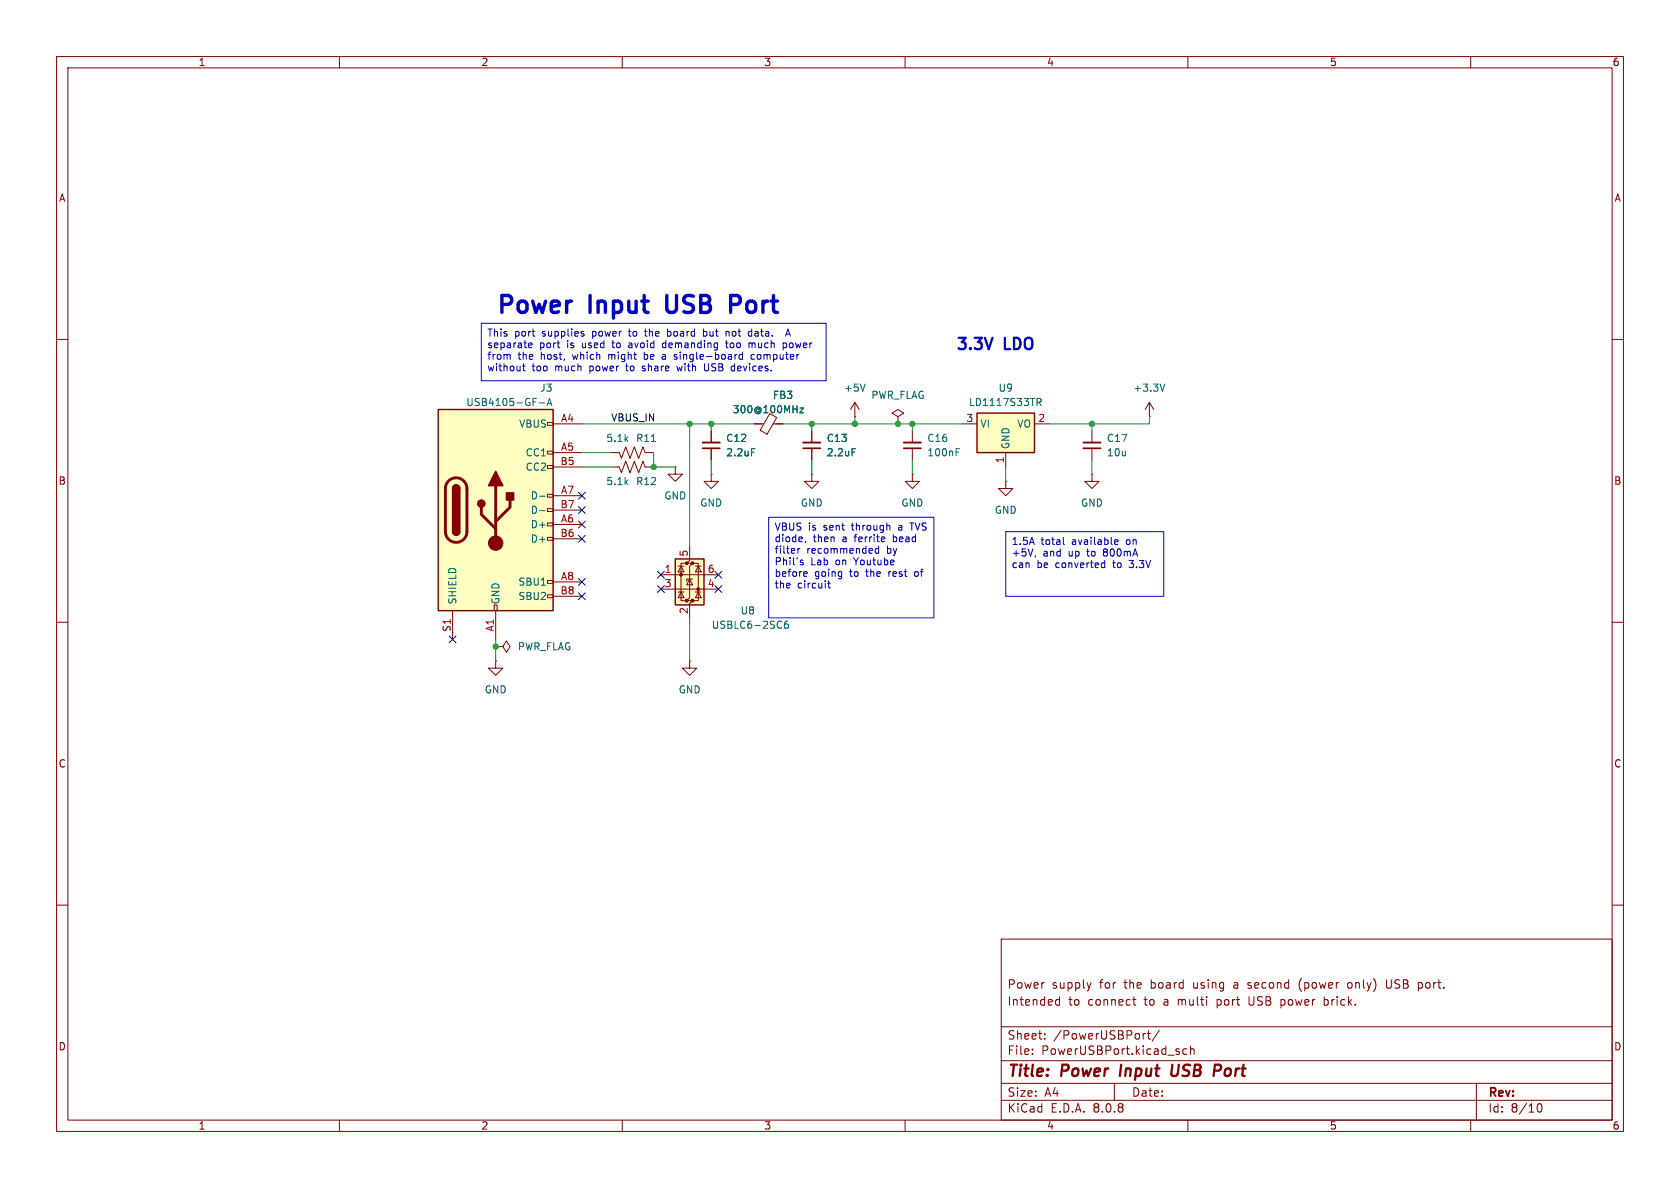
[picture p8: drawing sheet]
<svg xmlns="http://www.w3.org/2000/svg" width="297mm" height="210mm" viewBox="0 0 297 210" stroke-linecap="round" stroke-linejoin="round" font-family="sans-serif">
<g fill="none" stroke="#840000" stroke-width=".18">
<path d="M10 10h277v190h-277zM12 12h273v186h-273zM60 10v2M110 10v2M160 10v2M210 10v2M260 10v2M10 60h2M143.5 76.2v2M143.5 79.2v2.1M158.7 73.7l1.1-.7-1.1-.6-1 .6 1 .7v1.2M158.7 74.9h.1"/>
<path d="M285 60h2M107.9 80h1.6l.4 1 .7-2 .8 2 .7-2 .8 2 .8-2 .3 1h1.6M107.9 82.6h1.6l.4 1 .7-2.1 .8 2.1 .7-2.1 .8 2.1 .8-2.1 .3 1.1h1.6M10 110h2M285 110h2M10 160h2M177 166h108v32h-108zM186.7 177.6h.6M186.7 176.8h.6M187.3 176.2v1.5M192.9 173.7l-.4 1M200.2 176.7h.6"/>
<path d="M200.5 176.2v1.3l.3 .2M220.6 174.6l.1 .1M220.7 173.8v.3M220.8 176.2v1.2l.2 .2M226.5 177.6l.4 .1M226.5 176.7v1.5M226.9 176.7l-.4 .1M229.9 173.3l-.2 .7 .2 1M234.1 177.6l.4 .1M234.1 176.2v1.5M234.5 176.7l-.4 .1M238.7 173.7l-.3 .1-.2 .2 .1 .6 .4 .1"/>
<path d="M245.1 173.2v1.2l.3 .3h.3M250.9 173.7h.3l.3 .3M251.5 174.4l-.3 .3h-.3M285 160h2M60 198v2M110 198v2M160 198v2M177 194.5h108M177 191.5h108M177 187.5h108M177 181.5h108M182.5 186.3v.1"/>
<path d="M182.5 185.5v.1M184.7 183.6v.1M184.7 182.8v.1M197 191.5v3M202.5 182.7l-.3 .1M202.8 182.7h.6M203 182.2v1.3l.4 .2M205 182.1l-1.3 2M209.8 185.5l-.4-.1-.3 .3v.4l.1 .2h.6M210 198v2M210.5 185.5l.2-.1 .3 .1 .1 .9M210.5 184.9v1.5"/>
<path d="M260 198v2M261 191.5v6.5M271.7 195.7l.2-.5 .2-.1a.81 .81 0 0 1 .6 .6 .81 .81 0 0 1-.3 .8h-.4l-.3-.5"/>
</g>
<path d="M198.2 188.2l-.2 2M207.3 188.2l-.2 1.6 .1 .3a.66 .66 0 0 0 .9-.1M215.6 188.2l.1 .1a.54 .54 0 0 1-.1 .9" fill="none" stroke="#840000" stroke-width=".4"/>
<path d="M142 78.2h3" fill="none" stroke="#840000" stroke-width=".33"/>
<path d="M142 79.2h3" fill="none" stroke="#840000" stroke-width=".3"/>
<path d="M115.2 78h.7M150.6 79.3h.6" fill="none" stroke="#006464" stroke-width=".18"/>
<path d="M172.7 73h10.2v7h-10.2z" fill="#ffffc2"/>
<path d="M172.7 73h10.2v7h-10.2z" fill="none" stroke="#840000" stroke-width=".25"/>
<g fill="none" stroke="#840000" stroke-width=".18">
<path d="M133.3 74.9h1.7M136.1 73.1l1.2 .7-1.7 3-1.2-.8zM136.7 74.9h1.7M161.3 76.2v2M161.3 79.2v2.1M170.2 74.9h2.5M182.9 74.9h2.5M203.2 73.7h.1M203.2 71.1l-.8 1.3M203.2 71.1v2.6M203.2 71.1l.8 1.3M143.5 83.8v1.3h1.3l-1.3 1.3-1.3-1.3h1.3"/>
<path d="M143.5 83.8h.1M161.3 83.8v1.3h1.3l-1.3 1.3-1.3-1.3h1.3M161.3 83.8h.1M177.8 80v2.6M87.6 116.8v1.3h-1.2l1.2 1.3 1.3-1.3h-1.3M87.6 116.8h.1M87.6 114.3h1.3l.6-1 .7 1-.7 1-.6-1M87.6 114.3h.1M121.9 116.8v1.3h-1.3l1.3 1.3 1.3-1.3h-1.3M121.9 116.8h.1"/>
</g>
<path d="M141.4 72.1h.7l-.7 .9h.7M169 79.9h.4M169 79.3h.6M183.3 70.4h.5l.3 .3-.2 .3-.6 .1M183.6 71.1l.5 .6M205.9 67.9l-.4 1.3" fill="none" stroke="#006464" stroke-width=".18"/>
<path d="M159.8 78.2h3" fill="none" stroke="#840000" stroke-width=".33"/>
<path d="M159.8 79.2h3" fill="none" stroke="#840000" stroke-width=".3"/>
<path d="M119.4 98.8h5.1v8.1h-5.1z" fill="#ffffc2"/>
<g fill="#840000" stroke="#840000" stroke-width=".18">
<circle cx="120.4" cy="101.6" r=".25"/>
<circle cx="121.4" cy="106.2" r=".25"/>
<circle cx="121.4" cy="99.6" r=".25"/>
<circle cx="122.4" cy="106.2" r=".25"/>
<circle cx="122.4" cy="99.6" r=".25"/>
<circle cx="123.4" cy="104.1" r=".25"/>
</g>
<g fill="none" stroke="#840000" stroke-width=".18">
<path d="M125.7 76.2v2M125.7 79.2v2.1M119.4 82.6v1.2h-1.3l1.3 1.3 1.2-1.3h-1.2M119.4 82.6h.1M121.4 99.6h-1v6.6h1M121.9 96.5v2.6l-.5 .5h1l-.5 .5v5.6l-.5 .5h1l-.5 .5v2.5M122.4 99.6h1v6.6h-1M125.7 83.8v1.3h1.3l-1.3 1.3-1.2-1.3h1.2M125.7 83.8h.1M177.8 85.1v1.3h1.3l-1.3 1.2-1.3-1.2h1.3M177.8 85.1h.1M116.8 104.1h10.2"/>
<path d="M116.8 101.6h10.2M119.9 104.6h1M119.9 100.1h1M120.4 100.1l.5 1h-1zM120.4 104.6l.5 1.1h-1zM121.9 102.4l.5 1h-1zM122.4 102.4h-1v.3M122.9 104.6h1.1M122.9 100.1h1.1M123.4 104.6l.6 1.1h-1.1zM123.4 100.1l.6 1h-1.1z"/>
</g>
<path d="M119.4 98.8h5.1v8.1h-5.1z" fill="none" stroke="#840000" stroke-width=".25"/>
<path d="M132.9 79.3h.6M139.3 109.8l-.4 .1a.86 .86 0 0 0 0 1.2l.4-.2 .1-.4-.3-.2h-.2l-.2 .2" fill="none" stroke="#006464" stroke-width=".18"/>
<path d="M124.2 78.2h3.1" fill="none" stroke="#840000" stroke-width=".33"/>
<path d="M124.2 79.2h3.1" fill="none" stroke="#840000" stroke-width=".3"/>
<path d="M77.5 72.4h20.3v35.6h-20.3z" fill="#ffffc2"/>
<g fill="none" stroke="#840000" stroke-width=".18">
<path d="M96.8 79.8h1v.5h-1zM96.8 74.7h1v.5h-1zM97.8 74.9h5.1M125.7 76.2v2M125.7 79.2v2.1M133.3 74.9h1.3M137.2 74.9h1.2M143.5 76.2v2M143.5 79.2v2.1M151.1 73.7h.1M151.1 71.1l-.7 1.3M151.1 71.1v2.6"/>
<path d="M151.1 71.1l.8 1.3M193 76.2v2M193 79.2v2.1M96.8 95h1v.5h-1zM96.8 92.5h1v.5h-1zM96.8 89.9h1v.5h-1zM96.8 87.4h1v.5h-1zM96.8 82.3h1v.5h-1zM97.8 80h5.1M97.8 92.7h5.1M97.8 87.6h5.1M97.8 82.6h5.1"/>
<path d="M97.8 95.3h5.1M97.8 90.2h5.1M193 83.8v1.3h1.3l-1.3 1.3-1.2-1.3h1.2M193 83.8h.1M80 108v5M87.4 106.9h.5v1.1h-.5zM87.6 108v5M96.8 105.2h1v.5h-1zM96.8 102.6h1v.5h-1zM97.8 102.9h5.1M97.8 105.4h5.1"/>
</g>
<path d="M77.5 72.4h20.3v35.6h-20.3zM80 94a.64 .64 0 0 0 .6 .6 .64 .64 0 0 0 .7-.6M80 86.4a.64 .64 0 0 1 .6-.7 .64 .64 0 0 1 .7 .7" fill="none" stroke="#840000" stroke-width=".25"/>
<path d="M79.3 85a1.9 1.9 0 0 1 2.1-.4 1.9 1.9 0 0 1 1.1 1.8v7.6a1.91 1.91 0 0 1-1.9 1.9 1.91 1.91 0 0 1-1.9-1.9v-7.8l.2-.6zM85.1 89.7v1.2l2.5 2.6M87.6 85.9v10.1M90.2 88.4v1.3l-2.6 2.5" fill="none" stroke="#840000" stroke-width=".51"/>
<g fill="#840000" stroke="#840000" stroke-width=".25">
<path d="M80 94h1.3a.64 .64 0 0 1-.7 .6 .64 .64 0 0 1-.6-.6z"/>
<path d="M80 86.4h1.3v7.6h-1.3z"/>
<path d="M80.2 85.9a.64 .64 0 0 1 .7-.1 .64 .64 0 0 1 .4 .6h-1.3z"/>
<path d="M87.6 83.3l1.3 2.6h-2.5z"/>
<path d="M89.5 87.1h1.3v1.3h-1.3z"/>
<circle cx="85.1" cy="89" r=".63"/>
</g>
<circle cx="87.6" cy="96" r="1.27" fill="#840000" stroke="#840000" stroke-width=".18"/>
<path d="M95.3 71.2h1M96.7 71.7l.4-1.3 .5 1.3M96.8 71.3h.6M132.9 79.3h.6M141.4 72.1h.7l-.7 .9h.7M150.6 79.3h.6M152.9 67.9l-.4 1.3M95.4 87.7h1M95.4 90.3h1" fill="none" stroke="#006464" stroke-width=".18"/>
<path d="M191.5 78.2h3.1" fill="none" stroke="#840000" stroke-width=".33"/>
<path d="M191.5 79.2h3.1" fill="none" stroke="#840000" stroke-width=".3"/>
<path d="M117.9 52.2v2.5l.1 .2M129.2 52.2h1.1l.3 .2M130.6 53.7l-.3 .1h-1.1" fill="none" stroke="#0000c2" stroke-width=".6"/>
<g fill="none" stroke="#0000c2" stroke-width=".18">
<path d="M85.1 57.2h60.9v10.1h-60.9zM102.9 59l.3 .1 .1 .1-.2 .2h-.3M102.9 58.6h.3M113.9 58.6h.5M114.1 58.2v1.2M118 59.4h.4M118 58.2v1.2M118.4 58.6h-.4M124.4 58.6h.3l.2 .1M124.4 58.2v1.2M124.9 59.3l-.2 .1h-.3M128.4 58.6h.4l.1 .8"/>
<path d="M132.5 58.6h.4M132.9 59.4h-.4M132.9 58.2v1.2M138.9 59.4l.4-1.2 .4 1.2M139 59.1h.6M90.2 62.8v.7M92.4 64.7h.5M92.6 64.3v1.1l.3 .2M93.5 61.3l.1 .2 .4-.1M94.1 60.8v.1l-.6 .1M111.3 60.6l-.1 .1M111.3 61l-.2 .2 .2 .3"/>
<path d="M113.5 65.5l.2 .1M113.7 64.7l-.2 .2 .2 .2M113.9 62.2v1.3M113.9 63.5h.1M114 62.7h-.1M117.5 62.7h-.4M117.5 63h-.3l-.2 .2 .1 .3h.4M117.6 60.6l-.4 .1-.1 .2 .1 .4 .4 .2M119.3 63.1l.4 .2M119.6 64.7l.3 .9 .2-.6M119.7 63.3l-.2 .2h-.2M124.5 64.3v1l.3 .3 .3-.1"/>
<path d="M128.2 60.6h.5M128.4 60.2v1.1l.3 .2M129.9 64.3v1.3M129.9 65.5l-.2 .1M131.3 62.7h-.4l-.2 .2 .1 .6h.5M131.3 62.2v1.3M132.4 60.7l.4-.1 .2 .2M133 60.8v.7M133.1 60.6l-.1 .2M133.4 62.7h-.4l-.2 .2 .1 .6h.5M138.5 60.7l.3-.1 .3 .3-.2 .5h-.4M135.9 91.4h29.2v17.8h-29.2z"/>
<path d="M141.1 97v.8M141.2 97l-.1 .2M141.5 99.4l.5 .1v.2l-.2 .1h-.3M141.5 99.1h.5M142.4 95.7l-.1 .2M155.3 96.5v1.3M155.3 97h-.3l-.3 .2 .1 .5h.5M160.8 92.4h.8M177.8 94h27.9v11.4h-27.9zM183.1 98.2l-.1 .3M188 95v1.1l.2 .2M194.9 99.5l.4 .1"/>
<path d="M195.3 99.1v1.2M197.1 96.2h.5M197.1 95.5l.4-.1 .2 .3-.6 .1M142.3 101l.3 .1 .1 .2-.6 .2M142.6 101.8l-.3 .1M146.5 102.7v1.1l.3 .1M161.8 101.1l-.1 .2 .1 .5M195.3 100.3h-.4"/>
</g>
<g fill="none" stroke="#009600" stroke-width=".18">
<path d="M102.9 74.9h30.4M121.9 74.9v21.6M125.7 74.9v1.3M138.4 74.9h31.8M143.5 74.9v1.3M151.1 73.7v1.2M161.3 74.9v1.3M193 74.9v1.3M203.2 73.7v1.2h-17.8M102.9 82.6h5M102.9 80h5M115.6 80v2.6h3.8"/>
<path d="M125.7 81.3v2.5M143.5 81.3v2.5M161.3 81.3v2.5M177.8 82.6v2.5M193 81.3v2.5M87.6 113v3.8M121.9 109.2v7.6"/>
</g>
<g fill="none" stroke="#000084" stroke-width=".18">
<path d="M102.3 94.6l1.2 1.3M102.3 92.1l1.2 1.2M102.3 87l1.2 1.2M102.3 89.6l1.2 1.2M103.5 94.6l-1.2 1.3M103.5 92.1l-1.2 1.2M103.5 87l-1.2 1.2M103.5 89.6l-1.2 1.2M79.4 112.4l1.2 1.2M80.6 112.4l-1.2 1.2M102.3 102.3l1.2 1.2M102.3 104.8l1.2 1.2"/>
<path d="M103.5 102.3l-1.2 1.2M103.5 104.8l-1.2 1.2M116.2 103.5l1.2 1.2M116.2 101l1.2 1.2M117.4 103.5l-1.2 1.2M117.4 101l-1.2 1.2M126.4 103.5l1.2 1.2M126.4 101l1.2 1.2M127.6 103.5l-1.2 1.2M127.6 101l-1.2 1.2"/>
</g>
<g fill="#009600" stroke="#009600" stroke-width=".18">
<circle cx="121.9" cy="74.9" r=".46"/>
<circle cx="125.7" cy="74.9" r=".46"/>
<circle cx="87.6" cy="114.3" r=".46"/>
<circle cx="115.6" cy="82.6" r=".46"/>
<circle cx="143.5" cy="74.9" r=".46"/>
<circle cx="151.1" cy="74.9" r=".46"/>
<circle cx="161.3" cy="74.9" r=".46"/>
<circle cx="193" cy="74.9" r=".46"/>
<circle cx="158.7" cy="74.9" r=".46"/>
</g>
<g font-size="4.2" fill="#0000c2">
<text x="87.6" y="55.6">Power</text>
<text x="104.4" y="55.6">Input</text>
<text x="119.2" y="55.6">USB</text>
<text x="131.7" y="55.6">Port</text>
</g>
<g font-size="2.8" fill="#0000c2">
<text x="168.9" y="62">3.3V</text>
<text x="177.7" y="62">LDO</text>
</g>
<g font-size="2.8" fill="#840000">
<text x="178" y="190.9">Title:</text>
<text x="187.7" y="190.9">Power</text>
<text x="198.8" y="190.9">Input</text>
<text x="208.7" y="190.9">USB</text>
<text x="217" y="190.9">Port</text>
</g>
<g font-size="2.1" fill="#840000">
<text x="178" y="178">Intended</text>
<text x="178" y="175">Power</text>
<text x="185.9" y="175">supply</text>
<text x="188.9" y="178">to</text>
<text x="192.4" y="178">connect</text>
<text x="194.5" y="175">for</text>
<text x="198.9" y="175">the</text>
<text x="202.5" y="178">to</text>
<text x="203.7" y="175">board</text>
<text x="206" y="178">a</text>
<text x="208.6" y="178">multi</text>
<text x="211.4" y="175">using</text>
<text x="215.7" y="178">port</text>
<text x="218.7" y="175">a</text>
<text x="221.3" y="175">second</text>
<text x="221.5" y="178">USB</text>
<text x="227.3" y="178">power</text>
<text x="230.5" y="175">(power</text>
<text x="235.1" y="178">brick.</text>
<text x="239.3" y="175">only)</text>
<text x="246.2" y="175">USB</text>
<text x="252" y="175">port.</text>
<text x="178" y="184">Sheet:</text>
<text x="186.2" y="184">/PowerUSBPort/</text>
<text x="178" y="186.7">File:</text>
<text x="184.1" y="186.7">PowerUSBPort.kicad_sch</text>
<text x="178" y="196.9">KiCad</text>
<text x="178" y="194.1">Size:</text>
<text x="184.7" y="194.1">A4</text>
<text x="185.7" y="196.9">E.D.A.</text>
<text x="193.3" y="196.9">8.0.8</text>
<text x="200" y="194.1">Date:</text>
<text x="263" y="194.3">Rev:</text>
<text x="263" y="196.9">Id:</text>
<text x="267.1" y="196.9">8/10</text>
</g>
<g font-size="1.8" fill="#840000">
<text x="35" y="11.9">1</text>
<text x="85" y="11.9">2</text>
<text x="135" y="11.9">3</text>
<text x="185" y="11.9">4</text>
<text x="235" y="11.9">5</text>
<text x="285" y="11.9">6</text>
<text x="10.3" y="35.9">A</text>
<text x="285.3" y="35.9">A</text>
<text x="10.3" y="85.9">B</text>
<text x="285.3" y="85.9">B</text>
<text x="10.3" y="135.9">C</text>
<text x="285.3" y="135.9">C</text>
<text x="10.3" y="185.9">D</text>
<text x="285.3" y="185.9">D</text>
<text x="35" y="199.9">1</text>
<text x="85" y="199.9">2</text>
<text x="135" y="199.9">3</text>
<text x="185" y="199.9">4</text>
<text x="235" y="199.9">5</text>
<text x="285" y="199.9">6</text>
</g>
<g font-size="1.8" fill="#0000c2">
<text x="86" y="59.8">This</text>
<text x="91" y="59.8">port</text>
<text x="95.9" y="59.8">supplies</text>
<text x="105" y="59.8">power</text>
<text x="111.7" y="59.8">to</text>
<text x="114.7" y="59.8">the</text>
<text x="118.8" y="59.8">board</text>
<text x="125.4" y="59.8">but</text>
<text x="129.6" y="59.8">not</text>
<text x="133.8" y="59.8">data.</text>
<text x="86" y="61.9">separate</text>
<text x="86" y="63.9">from</text>
<text x="86" y="66">without</text>
<text x="91.6" y="63.9">the</text>
<text x="94" y="66">too</text>
<text x="95.4" y="61.9">port</text>
<text x="95.7" y="63.9">host,</text>
<text x="98.2" y="66">much</text>
<text x="100.4" y="61.9">is</text>
<text x="101.5" y="63.9">which</text>
<text x="103.2" y="61.9">used</text>
<text x="104.5" y="66">power</text>
<text x="108" y="63.9">might</text>
<text x="108.7" y="61.9">to</text>
<text x="111.2" y="66">to</text>
<text x="111.8" y="61.9">avoid</text>
<text x="114.2" y="66">share</text>
<text x="114.5" y="63.9">be</text>
<text x="117.9" y="63.9">a</text>
<text x="118" y="61.9">demanding</text>
<text x="120.2" y="63.9">single-board</text>
<text x="120.6" y="66">with</text>
<text x="125.6" y="66">USB</text>
<text x="129.4" y="61.9">too</text>
<text x="130.5" y="66">devices.</text>
<text x="133.6" y="61.9">much</text>
<text x="134.1" y="63.9">computer</text>
<text x="139.9" y="61.9">power</text>
<text x="136.8" y="94.1">VBUS</text>
<text x="142.9" y="94.1">is</text>
<text x="145.7" y="94.1">sent</text>
<text x="150.9" y="94.1">through</text>
<text x="159.3" y="94.1">a</text>
<text x="161.6" y="94.1">TVS</text>
<text x="136.8" y="96.2">diode,</text>
<text x="136.8" y="98.2">filter</text>
<text x="136.8" y="100.3">Phil's</text>
<text x="142.6" y="98.2">recommended</text>
<text x="143.3" y="100.3">Lab</text>
<text x="143.8" y="96.2">then</text>
<text x="147.8" y="100.3">on</text>
<text x="149" y="96.2">a</text>
<text x="151.3" y="100.3">Youtube</text>
<text x="151.4" y="96.2">ferrite</text>
<text x="156.9" y="98.2">by</text>
<text x="158.3" y="96.2">bead</text>
<text x="178.8" y="96.7">1.5A</text>
<text x="178.8" y="98.7">+5V,</text>
<text x="178.8" y="100.7">can</text>
<text x="183.3" y="100.7">be</text>
<text x="184" y="96.7">total</text>
<text x="184.4" y="98.7">and</text>
<text x="186.7" y="100.7">converted</text>
<text x="189" y="98.7">up</text>
<text x="189.6" y="96.7">available</text>
<text x="192.5" y="98.7">to</text>
<text x="195.5" y="98.7">800mA</text>
<text x="197.1" y="100.7">to</text>
<text x="199.4" y="96.7">on</text>
<text x="200.1" y="100.7">3.3V</text>
<text x="136.8" y="102.3">before</text>
<text x="136.8" y="104.3">the</text>
<text x="141" y="104.3">circuit</text>
<text x="144" y="102.3">going</text>
<text x="150.4" y="102.3">to</text>
<text x="153.4" y="102.3">the</text>
<text x="157.6" y="102.3">rest</text>
<text x="162.4" y="102.3">of</text>
</g>
<g font-size="1.8" fill="#006464">
<text x="82.3" y="72">USB4105-GF-A</text>
<text x="95.4" y="69.4">J3</text>
<text x="136.5" y="70.7">FB3</text>
<text x="149.1" y="69.4">+5V</text>
<text x="153.9" y="70.7">PWR_FLAG</text>
<text x="171.2" y="72">LD1117S33TR</text>
<text x="176.4" y="69.4">U9</text>
<text x="200.3" y="69.4">+3.3V</text>
<text x="91.7" y="75.8">VBUS</text>
<text x="129.4" y="73.3">300@100MHz</text>
<text x="173.2" y="75.8">VI</text>
<text x="179.7" y="75.8">VO</text>
<text x="92.8" y="80.9">CC1</text>
<text x="92.8" y="83.4">CC2</text>
<text x="107.1" y="78.3">5.1k</text>
<text x="112.4" y="78.3">R11</text>
<text x="128.3" y="78.3">C12</text>
<text x="128.3" y="80.9">2.2uF</text>
<text x="146.1" y="78.3">C13</text>
<text x="146.1" y="80.9">2.2uF</text>
<text x="163.8" y="80.9">100nF</text>
<text x="163.8" y="78.3">C16</text>
<text x="178.7" y="79.5" transform="rotate(-90 178.7 79.5)">GND</text>
<text x="195.6" y="78.3">C17</text>
<text x="195.6" y="80.9">10u</text>
<text x="93.7" y="88.5">D-</text>
<text x="107.1" y="86">5.1k</text>
<text x="112.4" y="86">R12</text>
<text x="117.3" y="88.5">GND</text>
<text x="123.7" y="89.8">GND</text>
<text x="141.5" y="89.8">GND</text>
<text x="159.3" y="89.8">GND</text>
<text x="191" y="89.8">GND</text>
<text x="93.7" y="93.6">D+</text>
<text x="93.7" y="91">D-</text>
<text x="175.8" y="91">GND</text>
<text x="93.7" y="96.1">D+</text>
<text x="80.9" y="106.9" transform="rotate(-90 80.9 106.9)">SHIELD</text>
<text x="88.5" y="106.9" transform="rotate(-90 88.5 106.9)">GND</text>
<text x="91.6" y="103.7">SBU1</text>
<text x="91.6" y="106.3">SBU2</text>
<text x="125.7" y="111.4">USBLC6-2SC6</text>
<text x="130.8" y="108.8">U8</text>
<text x="91.4" y="115.2">PWR_FLAG</text>
<text x="85.6" y="122.8">GND</text>
<text x="119.9" y="122.8">GND</text>
</g>
<g font-size="1.8" fill="#a90000">
<text x="99.1" y="74.7">A4</text>
<text x="170.7" y="74.7">3</text>
<text x="183.4" y="74.7">2</text>
<text x="99" y="82.3">B5</text>
<text x="99.1" y="79.8">A5</text>
<text x="177.5" y="82" transform="rotate(-90 177.5 82)">1</text>
<text x="99" y="89.9">B7</text>
<text x="99.1" y="87.4">A7</text>
<text x="99" y="95">B6</text>
<text x="99.1" y="92.5">A6</text>
<text x="117.4" y="101.3">1</text>
<text x="121.7" y="98.5" transform="rotate(-90 121.7 98.5)">5</text>
<text x="125" y="101.3">6</text>
<text x="99" y="105.2">B8</text>
<text x="99.1" y="102.6">A8</text>
<text x="117.4" y="103.9">3</text>
<text x="125" y="103.9">4</text>
<text x="79.8" y="111.8" transform="rotate(-90 79.8 111.8)">S1</text>
<text x="87.4" y="111.7" transform="rotate(-90 87.4 111.7)">A1</text>
<text x="121.7" y="108.7" transform="rotate(-90 121.7 108.7)">2</text>
</g>
<text font-size="1.8" fill="#0f0f0f" x="107.9" y="74.6">VBUS_IN</text>
</svg>
